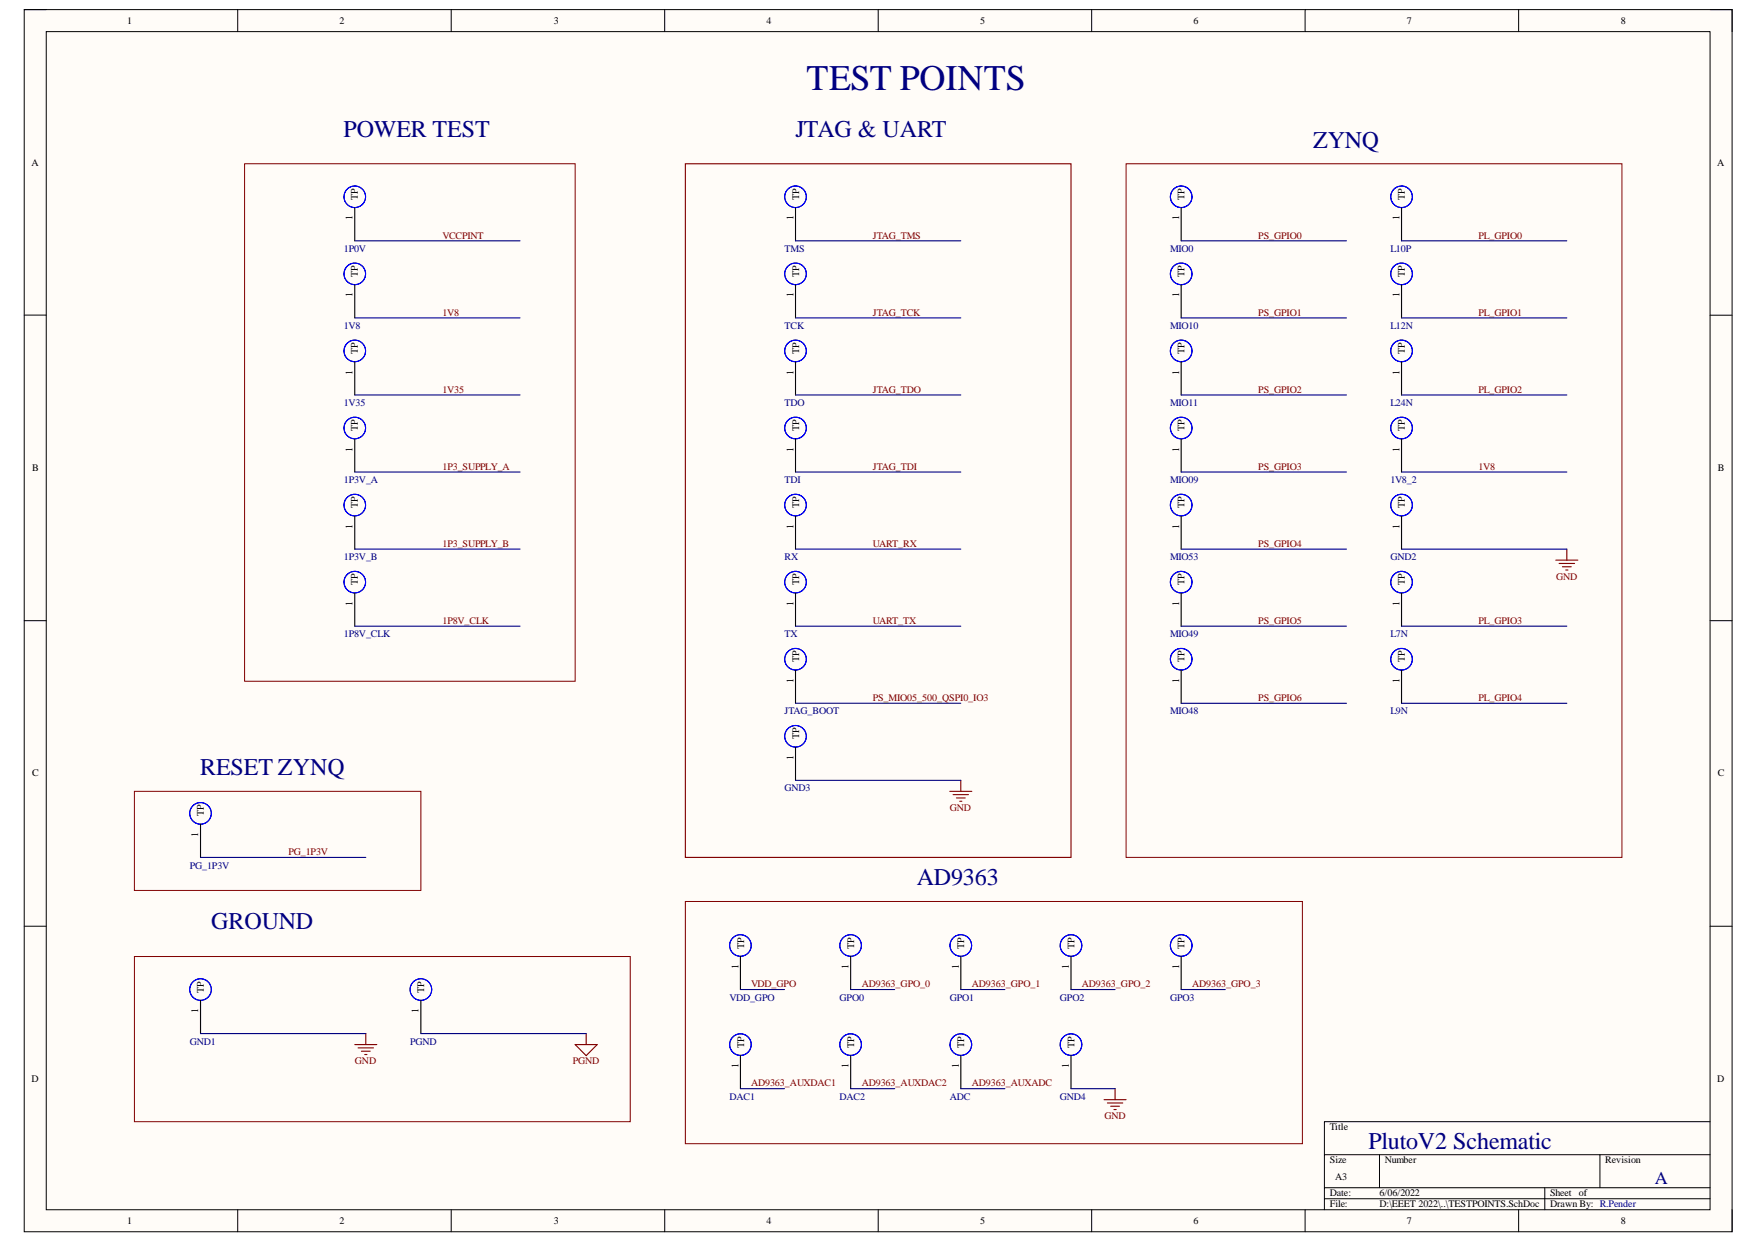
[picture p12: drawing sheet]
<svg xmlns="http://www.w3.org/2000/svg" width="297mm" height="210mm" viewBox="0 0 297 210" stroke-linecap="round" stroke-linejoin="round" font-family="sans-serif">
<path d="M4.1 1.6h288.2v206.2h-288.2z" fill-rule="evenodd" fill="#fffcf8"/>
<path d="M4.1 1.6h288.2v206.2h-288.2z" fill="none" stroke="#000" stroke-width=".17"/>
<path d="M7.8 5.3h280.8v198.8h-280.8z" fill-rule="evenodd" fill="#fffcf8"/>
<g fill="none" stroke="#000" stroke-width=".17">
<path d="M4.1 1.6h3.7M7.8 5.3h280.8v198.8h-280.8zM40.1 1.6v3.7M76.1 1.6v3.7M112.2 1.6v3.7M148.2 1.6v3.7M184.2 1.6v3.7M220.3 1.6v3.7M256.3 1.6v3.7M288.6 1.6h3.7v3.7M4.1 53.2h3.7M288.6 53.2h3.7"/>
<path d="M4.1 104.7h3.7M288.6 104.7h3.7M4.1 156.3h3.7M288.6 156.3h3.7M223.5 194.8h65.1M232.8 194.8v5.6M270 194.8v5.6M288.6 189.3h-65.1v14.8M40.1 204.1v3.7M76.1 204.1v3.7M112.2 204.1v3.7M148.2 204.1v3.7"/>
<path d="M184.2 204.1v3.7M220.3 204.1v3.7M223.5 200.4h65.1M223.5 202.3h65.1M256.3 204.1v3.7M260.7 200.4v3.7M292.3 204.1v3.7"/>
</g>
<g fill="none" stroke="#00f" stroke-width=".18">
<circle cx="59.9" cy="33.2" r="1.82"/>
<circle cx="134.3" cy="33.2" r="1.82"/>
<circle cx="59.9" cy="59.2" r="1.82"/>
<circle cx="59.9" cy="46.2" r="1.82"/>
<circle cx="134.3" cy="46.2" r="1.82"/>
<circle cx="134.3" cy="59.2" r="1.82"/>
<circle cx="59.9" cy="72.2" r="1.82"/>
<circle cx="134.3" cy="72.2" r="1.82"/>
<circle cx="59.9" cy="85.2" r="1.82"/>
<circle cx="59.9" cy="98.2" r="1.82"/>
<circle cx="134.3" cy="98.2" r="1.82"/>
<circle cx="134.3" cy="85.2" r="1.82"/>
<circle cx="134.3" cy="111.2" r="1.82"/>
<circle cx="33.8" cy="137.2" r="1.82"/>
<circle cx="134.3" cy="124.2" r="1.82"/>
<circle cx="125" cy="159.5" r="1.82"/>
<circle cx="143.6" cy="159.5" r="1.82"/>
<circle cx="162.2" cy="159.5" r="1.82"/>
<circle cx="33.8" cy="167" r="1.82"/>
<circle cx="71" cy="167" r="1.82"/>
</g>
<g fill="none" stroke="#000" stroke-width=".18">
<path d="M59.9 35.1v5.5M134.3 35.1v5.5M59.9 48.1v5.5M134.3 48.1v5.5M59.9 61.1v5.5M59.9 74.1v5.5M134.3 61.1v5.5M134.3 74.1v5.5M59.9 87.1v5.6M134.3 87.1v5.6M59.9 100.1v5.6M134.3 100.1v5.6"/>
<path d="M134.3 113.1v5.6M33.8 139.1v5.6M134.3 126.1v5.6M125 161.4v5.6M143.6 161.4v5.6M162.2 161.4v5.6"/>
</g>
<path d="M160.3 133.5h3.7M160.9 134.1h2.6M161.4 134.6h1.5M162 135.2h.3M162.2 131.7v1.8" fill="none" stroke="#800000" stroke-width=".18"/>
<g fill="none" stroke="#00f" stroke-width=".19">
<circle cx="199.3" cy="33.2" r="1.82"/>
<circle cx="199.4" cy="33.2" r="1.82"/>
<circle cx="236.5" cy="33.2" r="1.82"/>
<circle cx="199.4" cy="59.2" r="1.82"/>
<circle cx="199.4" cy="46.2" r="1.82"/>
<circle cx="236.5" cy="59.2" r="1.82"/>
<circle cx="236.5" cy="46.2" r="1.82"/>
<circle cx="199.4" cy="72.2" r="1.82"/>
<circle cx="236.5" cy="72.2" r="1.82"/>
<circle cx="199.3" cy="98.2" r="1.82"/>
<circle cx="199.4" cy="85.2" r="1.82"/>
<circle cx="199.4" cy="98.2" r="1.82"/>
<circle cx="236.5" cy="98.2" r="1.82"/>
<circle cx="236.5" cy="85.2" r="1.82"/>
<circle cx="199.4" cy="111.2" r="1.82"/>
<circle cx="236.5" cy="111.2" r="1.82"/>
<circle cx="180.8" cy="159.5" r="1.82"/>
<circle cx="199.3" cy="159.5" r="1.82"/>
<circle cx="199.4" cy="159.5" r="1.82"/>
<circle cx="125" cy="176.3" r="1.82"/>
<circle cx="143.6" cy="176.3" r="1.82"/>
<circle cx="162.2" cy="176.3" r="1.82"/>
<circle cx="180.8" cy="176.3" r="1.82"/>
</g>
<g fill="none" stroke="#000" stroke-width=".19">
<path d="M199.3 35.1v5.5M236.5 35.1v5.5M199.3 48.1v5.5M236.5 48.1v5.5M199.3 61.1v5.5M199.3 74.1v5.5M236.5 61.1v5.5M236.5 74.1v5.5M199.3 87.1v5.6M236.5 87.1v5.6M199.3 100.1v5.6M199.3 113.1v5.6"/>
<path d="M236.5 100.1v5.6M236.5 113.1v5.6M33.8 168.8v5.6M71 168.8v5.6M125 178.1v5.6M143.6 178.1v5.6M162.2 178.1v5.6M180.8 161.4v5.6M180.8 178.1v5.6M199.3 161.4v5.6"/>
</g>
<g fill="none" stroke="#800000" stroke-width=".19">
<path d="M115.7 27.6h65.1v117.1h-65.1zM262.6 94.5h3.7M263.1 95.1h2.6M263.7 95.6h1.5M264.3 96.2h.3M264.4 92.7v1.8M59.9 176.3h3.7M60.4 176.8h2.6M61 177.4h1.5M61.5 177.9h.4M61.7 174.4v1.9M97.1 176.3h3.7l-1.9 1.8z"/>
<path d="M98.9 174.4v1.9M186.3 185.6h3.8M186.9 186.1h2.6M187.5 186.7h1.4M188 187.2h.4M188.2 183.7v1.9"/>
</g>
<path d="M41.3 27.6h55.8v87.3h-55.8zM190.1 27.6h83.6v117.1h-83.6zM22.7 133.5h48.3v16.7h-48.3zM115.7 152.1h104.1v40.9h-104.1zM22.7 161.4h83.7v27.9h-83.7z" fill="none" stroke="#800000" stroke-width=".17"/>
<g fill="none" stroke="#000080" stroke-width=".18">
<path d="M59.9 40.6h27.9M59.9 53.6h27.9M134.3 40.6h27.9M134.3 53.6h27.9M59.9 66.6h27.9M59.9 79.6h27.9M134.3 66.6h27.9M134.3 79.6h27.9M59.9 92.7h27.9M134.3 92.7h27.9M59.9 105.7h27.9M134.3 105.7h27.9"/>
<path d="M134.3 118.7h27.9M134.3 131.7h27.9M33.8 144.7h27.9M125 167h7.4M143.6 167h7.4M162.2 167h7.4"/>
</g>
<g fill="none" stroke="#000080" stroke-width=".19">
<path d="M199.3 40.6h27.9M199.3 53.6h27.9M236.5 40.6h27.9M236.5 53.6h27.9M199.3 66.6h27.9M199.3 79.6h27.9M236.5 66.6h27.9M236.5 79.6h27.9M199.3 92.7h27.9M236.5 92.7h27.9M199.3 105.7h27.9M199.3 118.7h27.9"/>
<path d="M236.5 105.7h27.9M236.5 118.7h27.9M33.8 174.4h27.9M71 174.4h27.9M180.8 167h7.4M199.3 167h7.5M125 183.7h7.4M143.6 183.7h7.4M162.2 183.7h7.4M180.8 183.7h7.4"/>
</g>
<text font-size="6.1" fill="#000080" x="136.1" y="15.2">TEST POINTS</text>
<g font-size="4.1" fill="#000080">
<text x="58" y="23">POWER TEST</text>
<text x="134.3" y="23">JTAG &amp; UART</text>
<text x="221.6" y="24.9">ZYNQ</text>
<text x="33.8" y="130.8">RESET ZYNQ</text>
<text x="154.7" y="149.3">AD9363</text>
<text x="35.7" y="156.8">GROUND</text>
<text x="230.9" y="193.9">PlutoV2 Schematic</text>
</g>
<text font-size="3" fill="#000080" x="279.3" y="199.7">A</text>
<g font-size="1.7">
<text x="21.5" y="4">1</text>
<text x="57.3" y="4">2</text>
<text x="93.5" y="4">3</text>
<text x="129.4" y="4">4</text>
<text x="165.5" y="4">5</text>
<text x="201.5" y="4">6</text>
<text x="237.4" y="4">7</text>
<text x="273.5" y="4">8</text>
<text x="5.3" y="27.9">A</text>
<text x="289.8" y="27.9">A</text>
<text x="60.4" y="33.8" transform="rotate(-90 60.4 33.8)">TP</text>
<text x="134.9" y="33.8" transform="rotate(-90 134.9 33.8)">TP</text>
<text x="199.9" y="33.8" transform="rotate(-90 199.9 33.8)">TP</text>
<text x="237.1" y="33.8" transform="rotate(-90 237.1 33.8)">TP</text>
<text x="59.5" y="37.1" transform="rotate(-90 59.5 37.1)">1</text>
<text x="133.9" y="37.1" transform="rotate(-90 133.9 37.1)">1</text>
<text x="199" y="37.1" transform="rotate(-90 199 37.1)">1</text>
<text x="236.2" y="37.1" transform="rotate(-90 236.2 37.1)">1</text>
<text x="60.4" y="46.8" transform="rotate(-90 60.4 46.8)">TP</text>
<text x="134.9" y="46.8" transform="rotate(-90 134.9 46.8)">TP</text>
<text x="199.9" y="46.8" transform="rotate(-90 199.9 46.8)">TP</text>
<text x="237.1" y="46.8" transform="rotate(-90 237.1 46.8)">TP</text>
<text x="59.5" y="50.1" transform="rotate(-90 59.5 50.1)">1</text>
<text x="133.9" y="50.1" transform="rotate(-90 133.9 50.1)">1</text>
<text x="199" y="50.1" transform="rotate(-90 199 50.1)">1</text>
<text x="236.2" y="50.1" transform="rotate(-90 236.2 50.1)">1</text>
<text x="60.4" y="59.8" transform="rotate(-90 60.4 59.8)">TP</text>
<text x="134.9" y="59.8" transform="rotate(-90 134.9 59.8)">TP</text>
<text x="199.9" y="59.8" transform="rotate(-90 199.9 59.8)">TP</text>
<text x="237.1" y="59.8" transform="rotate(-90 237.1 59.8)">TP</text>
<text x="59.5" y="63.2" transform="rotate(-90 59.5 63.2)">1</text>
<text x="133.9" y="63.2" transform="rotate(-90 133.9 63.2)">1</text>
<text x="199" y="63.2" transform="rotate(-90 199 63.2)">1</text>
<text x="236.2" y="63.2" transform="rotate(-90 236.2 63.2)">1</text>
<text x="59.5" y="76.2" transform="rotate(-90 59.5 76.2)">1</text>
<text x="60.4" y="72.8" transform="rotate(-90 60.4 72.8)">TP</text>
<text x="133.9" y="76.2" transform="rotate(-90 133.9 76.2)">1</text>
<text x="134.9" y="72.8" transform="rotate(-90 134.9 72.8)">TP</text>
<text x="199" y="76.2" transform="rotate(-90 199 76.2)">1</text>
<text x="199.9" y="72.8" transform="rotate(-90 199.9 72.8)">TP</text>
<text x="236.2" y="76.2" transform="rotate(-90 236.2 76.2)">1</text>
<text x="237.1" y="72.8" transform="rotate(-90 237.1 72.8)">TP</text>
<text x="5.4" y="79.5">B</text>
<text x="289.9" y="79.5">B</text>
<text x="59.5" y="89.2" transform="rotate(-90 59.5 89.2)">1</text>
<text x="60.4" y="85.8" transform="rotate(-90 60.4 85.8)">TP</text>
<text x="133.9" y="89.2" transform="rotate(-90 133.9 89.2)">1</text>
<text x="134.9" y="85.8" transform="rotate(-90 134.9 85.8)">TP</text>
<text x="199" y="89.2" transform="rotate(-90 199 89.2)">1</text>
<text x="199.9" y="85.8" transform="rotate(-90 199.9 85.8)">TP</text>
<text x="236.2" y="89.2" transform="rotate(-90 236.2 89.2)">1</text>
<text x="237.1" y="85.8" transform="rotate(-90 237.1 85.8)">TP</text>
<text x="60.4" y="98.8" transform="rotate(-90 60.4 98.8)">TP</text>
<text x="134.9" y="98.8" transform="rotate(-90 134.9 98.8)">TP</text>
<text x="199.9" y="98.8" transform="rotate(-90 199.9 98.8)">TP</text>
<text x="237.1" y="98.8" transform="rotate(-90 237.1 98.8)">TP</text>
<text x="59.5" y="102.2" transform="rotate(-90 59.5 102.2)">1</text>
<text x="133.9" y="102.2" transform="rotate(-90 133.9 102.2)">1</text>
<text x="199" y="102.2" transform="rotate(-90 199 102.2)">1</text>
<text x="236.2" y="102.2" transform="rotate(-90 236.2 102.2)">1</text>
<text x="134.9" y="111.8" transform="rotate(-90 134.9 111.8)">TP</text>
<text x="199.9" y="111.8" transform="rotate(-90 199.9 111.8)">TP</text>
<text x="237.1" y="111.8" transform="rotate(-90 237.1 111.8)">TP</text>
<text x="133.9" y="115.2" transform="rotate(-90 133.9 115.2)">1</text>
<text x="199" y="115.2" transform="rotate(-90 199 115.2)">1</text>
<text x="236.2" y="115.2" transform="rotate(-90 236.2 115.2)">1</text>
<text x="134.9" y="124.8" transform="rotate(-90 134.9 124.8)">TP</text>
<text x="5.4" y="131">C</text>
<text x="133.9" y="128.2" transform="rotate(-90 133.9 128.2)">1</text>
<text x="289.9" y="131">C</text>
<text x="34.4" y="137.8" transform="rotate(-90 34.4 137.8)">TP</text>
<text x="33.5" y="141.2" transform="rotate(-90 33.5 141.2)">1</text>
<text x="125.6" y="160.1" transform="rotate(-90 125.6 160.1)">TP</text>
<text x="144.2" y="160.1" transform="rotate(-90 144.2 160.1)">TP</text>
<text x="162.7" y="160.1" transform="rotate(-90 162.7 160.1)">TP</text>
<text x="181.3" y="160.1" transform="rotate(-90 181.3 160.1)">TP</text>
<text x="199.9" y="160.1" transform="rotate(-90 199.9 160.1)">TP</text>
<text x="34.4" y="167.5" transform="rotate(-90 34.4 167.5)">TP</text>
<text x="71.6" y="167.5" transform="rotate(-90 71.6 167.5)">TP</text>
<text x="124.6" y="163.5" transform="rotate(-90 124.6 163.5)">1</text>
<text x="143.2" y="163.5" transform="rotate(-90 143.2 163.5)">1</text>
<text x="161.8" y="163.5" transform="rotate(-90 161.8 163.5)">1</text>
<text x="180.4" y="163.5" transform="rotate(-90 180.4 163.5)">1</text>
<text x="199" y="163.5" transform="rotate(-90 199 163.5)">1</text>
<text x="33.5" y="170.9" transform="rotate(-90 33.5 170.9)">1</text>
<text x="70.6" y="170.9" transform="rotate(-90 70.6 170.9)">1</text>
<text x="125.6" y="176.8" transform="rotate(-90 125.6 176.8)">TP</text>
<text x="144.2" y="176.8" transform="rotate(-90 144.2 176.8)">TP</text>
<text x="162.7" y="176.8" transform="rotate(-90 162.7 176.8)">TP</text>
<text x="181.3" y="176.8" transform="rotate(-90 181.3 176.8)">TP</text>
<text x="5.3" y="182.6">D</text>
<text x="124.6" y="180.2" transform="rotate(-90 124.6 180.2)">1</text>
<text x="143.2" y="180.2" transform="rotate(-90 143.2 180.2)">1</text>
<text x="161.8" y="180.2" transform="rotate(-90 161.8 180.2)">1</text>
<text x="180.4" y="180.2" transform="rotate(-90 180.4 180.2)">1</text>
<text x="289.8" y="182.6">D</text>
<text x="224.4" y="190.7">Title</text>
<text x="224.4" y="196.3">Size</text>
<text x="233.7" y="196.3">Number</text>
<text x="270.9" y="196.3">Revision</text>
<text x="224.4" y="201.8">Date:</text>
<text x="224.4" y="203.7">File:</text>
<text x="225.4" y="199.1">A3</text>
<text x="232.8" y="201.8">6/06/2022</text>
<text x="232.8" y="203.7">D:\EEET 2022\..\TESTPOINTS.SchDoc</text>
<text x="261.6" y="201.8">Sheet</text>
<text x="261.6" y="203.7">Drawn By: R.Pender</text>
<text x="266.5" y="201.8">of</text>
<text x="21.5" y="206.5">1</text>
<text x="57.3" y="206.5">2</text>
<text x="93.5" y="206.5">3</text>
<text x="129.4" y="206.5">4</text>
<text x="165.5" y="206.5">5</text>
<text x="201.5" y="206.5">6</text>
<text x="237.4" y="206.5">7</text>
<text x="273.5" y="206.5">8</text>
</g>
<g font-size="1.7" fill="#800000">
<text x="74.7" y="40.3">VCCPINT</text>
<text x="147.3" y="40.3">JTAG_TMS</text>
<text x="212.4" y="40.3">PS_GPIO0</text>
<text x="249.5" y="40.3">PL_GPIO0</text>
<text x="74.7" y="53.3">1V8</text>
<text x="147.3" y="53.3">JTAG_TCK</text>
<text x="212.4" y="53.3">PS_GPIO1</text>
<text x="249.5" y="53.3">PL_GPIO1</text>
<text x="74.7" y="66.3">1V35</text>
<text x="147.3" y="66.3">JTAG_TDO</text>
<text x="212.4" y="66.3">PS_GPIO2</text>
<text x="249.5" y="66.3">PL_GPIO2</text>
<text x="74.7" y="79.3">1P3_SUPPLY_A</text>
<text x="147.3" y="79.3">JTAG_TDI</text>
<text x="212.4" y="79.3">PS_GPIO3</text>
<text x="249.5" y="79.3">1V8</text>
<text x="74.7" y="92.3">1P3_SUPPLY_B</text>
<text x="147.3" y="92.3">UART_RX</text>
<text x="212.4" y="92.3">PS_GPIO4</text>
<text x="262.6" y="97.8">GND</text>
<text x="74.7" y="105.3">1P8V_CLK</text>
<text x="147.3" y="105.3">UART_TX</text>
<text x="212.4" y="105.3">PS_GPIO5</text>
<text x="249.5" y="105.3">PL_GPIO3</text>
<text x="147.3" y="118.3">PS_MIO05_500_QSPI0_IO3</text>
<text x="212.4" y="118.3">PS_GPIO6</text>
<text x="249.5" y="118.3">PL_GPIO4</text>
<text x="160.3" y="136.8">GND</text>
<text x="48.7" y="144.3">PG_1P3V</text>
<text x="126.8" y="166.6">VDD_GPO</text>
<text x="145.4" y="166.6">AD9363_GPO_0</text>
<text x="164" y="166.6">AD9363_GPO_1</text>
<text x="182.6" y="166.6">AD9363_GPO_2</text>
<text x="201.2" y="166.6">AD9363_GPO_3</text>
<text x="59.9" y="179.6">GND</text>
<text x="96.7" y="179.6">PGND</text>
<text x="126.8" y="183.3">AD9363_AUXDAC1</text>
<text x="145.4" y="183.3">AD9363_AUXDAC2</text>
<text x="164" y="183.3">AD9363_AUXADC</text>
<text x="186.4" y="188.8">GND</text>
</g>
<g font-size="1.7" fill="#000080">
<text x="58.1" y="42.5">1P0V</text>
<text x="132.4" y="42.5">TMS</text>
<text x="197.5" y="42.5">MIO0</text>
<text x="234.7" y="42.5">L10P</text>
<text x="58.1" y="55.5">1V8</text>
<text x="132.4" y="55.5">TCK</text>
<text x="197.5" y="55.5">MIO10</text>
<text x="234.7" y="55.5">L12N</text>
<text x="58.1" y="68.5">1V35</text>
<text x="132.4" y="68.5">TDO</text>
<text x="197.5" y="68.5">MIO11</text>
<text x="234.7" y="68.5">L24N</text>
<text x="58.1" y="81.5">1P3V_A</text>
<text x="132.4" y="81.5">TDI</text>
<text x="197.5" y="81.5">MIO09</text>
<text x="234.7" y="81.5">1V8_2</text>
<text x="58.1" y="94.5">1P3V_B</text>
<text x="132.4" y="94.5">RX</text>
<text x="197.5" y="94.5">MIO53</text>
<text x="234.7" y="94.5">GND2</text>
<text x="58.1" y="107.5">1P8V_CLK</text>
<text x="132.4" y="107.5">TX</text>
<text x="197.5" y="107.5">MIO49</text>
<text x="234.7" y="107.5">L7N</text>
<text x="132.4" y="120.5">JTAG_BOOT</text>
<text x="197.5" y="120.5">MIO48</text>
<text x="234.7" y="120.5">L9N</text>
<text x="132.4" y="133.5">GND3</text>
<text x="32" y="146.5">PG_1P3V</text>
<text x="123.1" y="168.8">VDD_GPO</text>
<text x="141.7" y="168.8">GPO0</text>
<text x="160.3" y="168.8">GPO1</text>
<text x="178.9" y="168.8">GPO2</text>
<text x="197.5" y="168.8">GPO3</text>
<text x="32" y="176.3">GND1</text>
<text x="69.2" y="176.3">PGND</text>
<text x="123.1" y="185.6">DAC1</text>
<text x="141.7" y="185.6">DAC2</text>
<text x="160.3" y="185.6">ADC</text>
<text x="178.9" y="185.6">GND4</text>
</g>
</svg>
